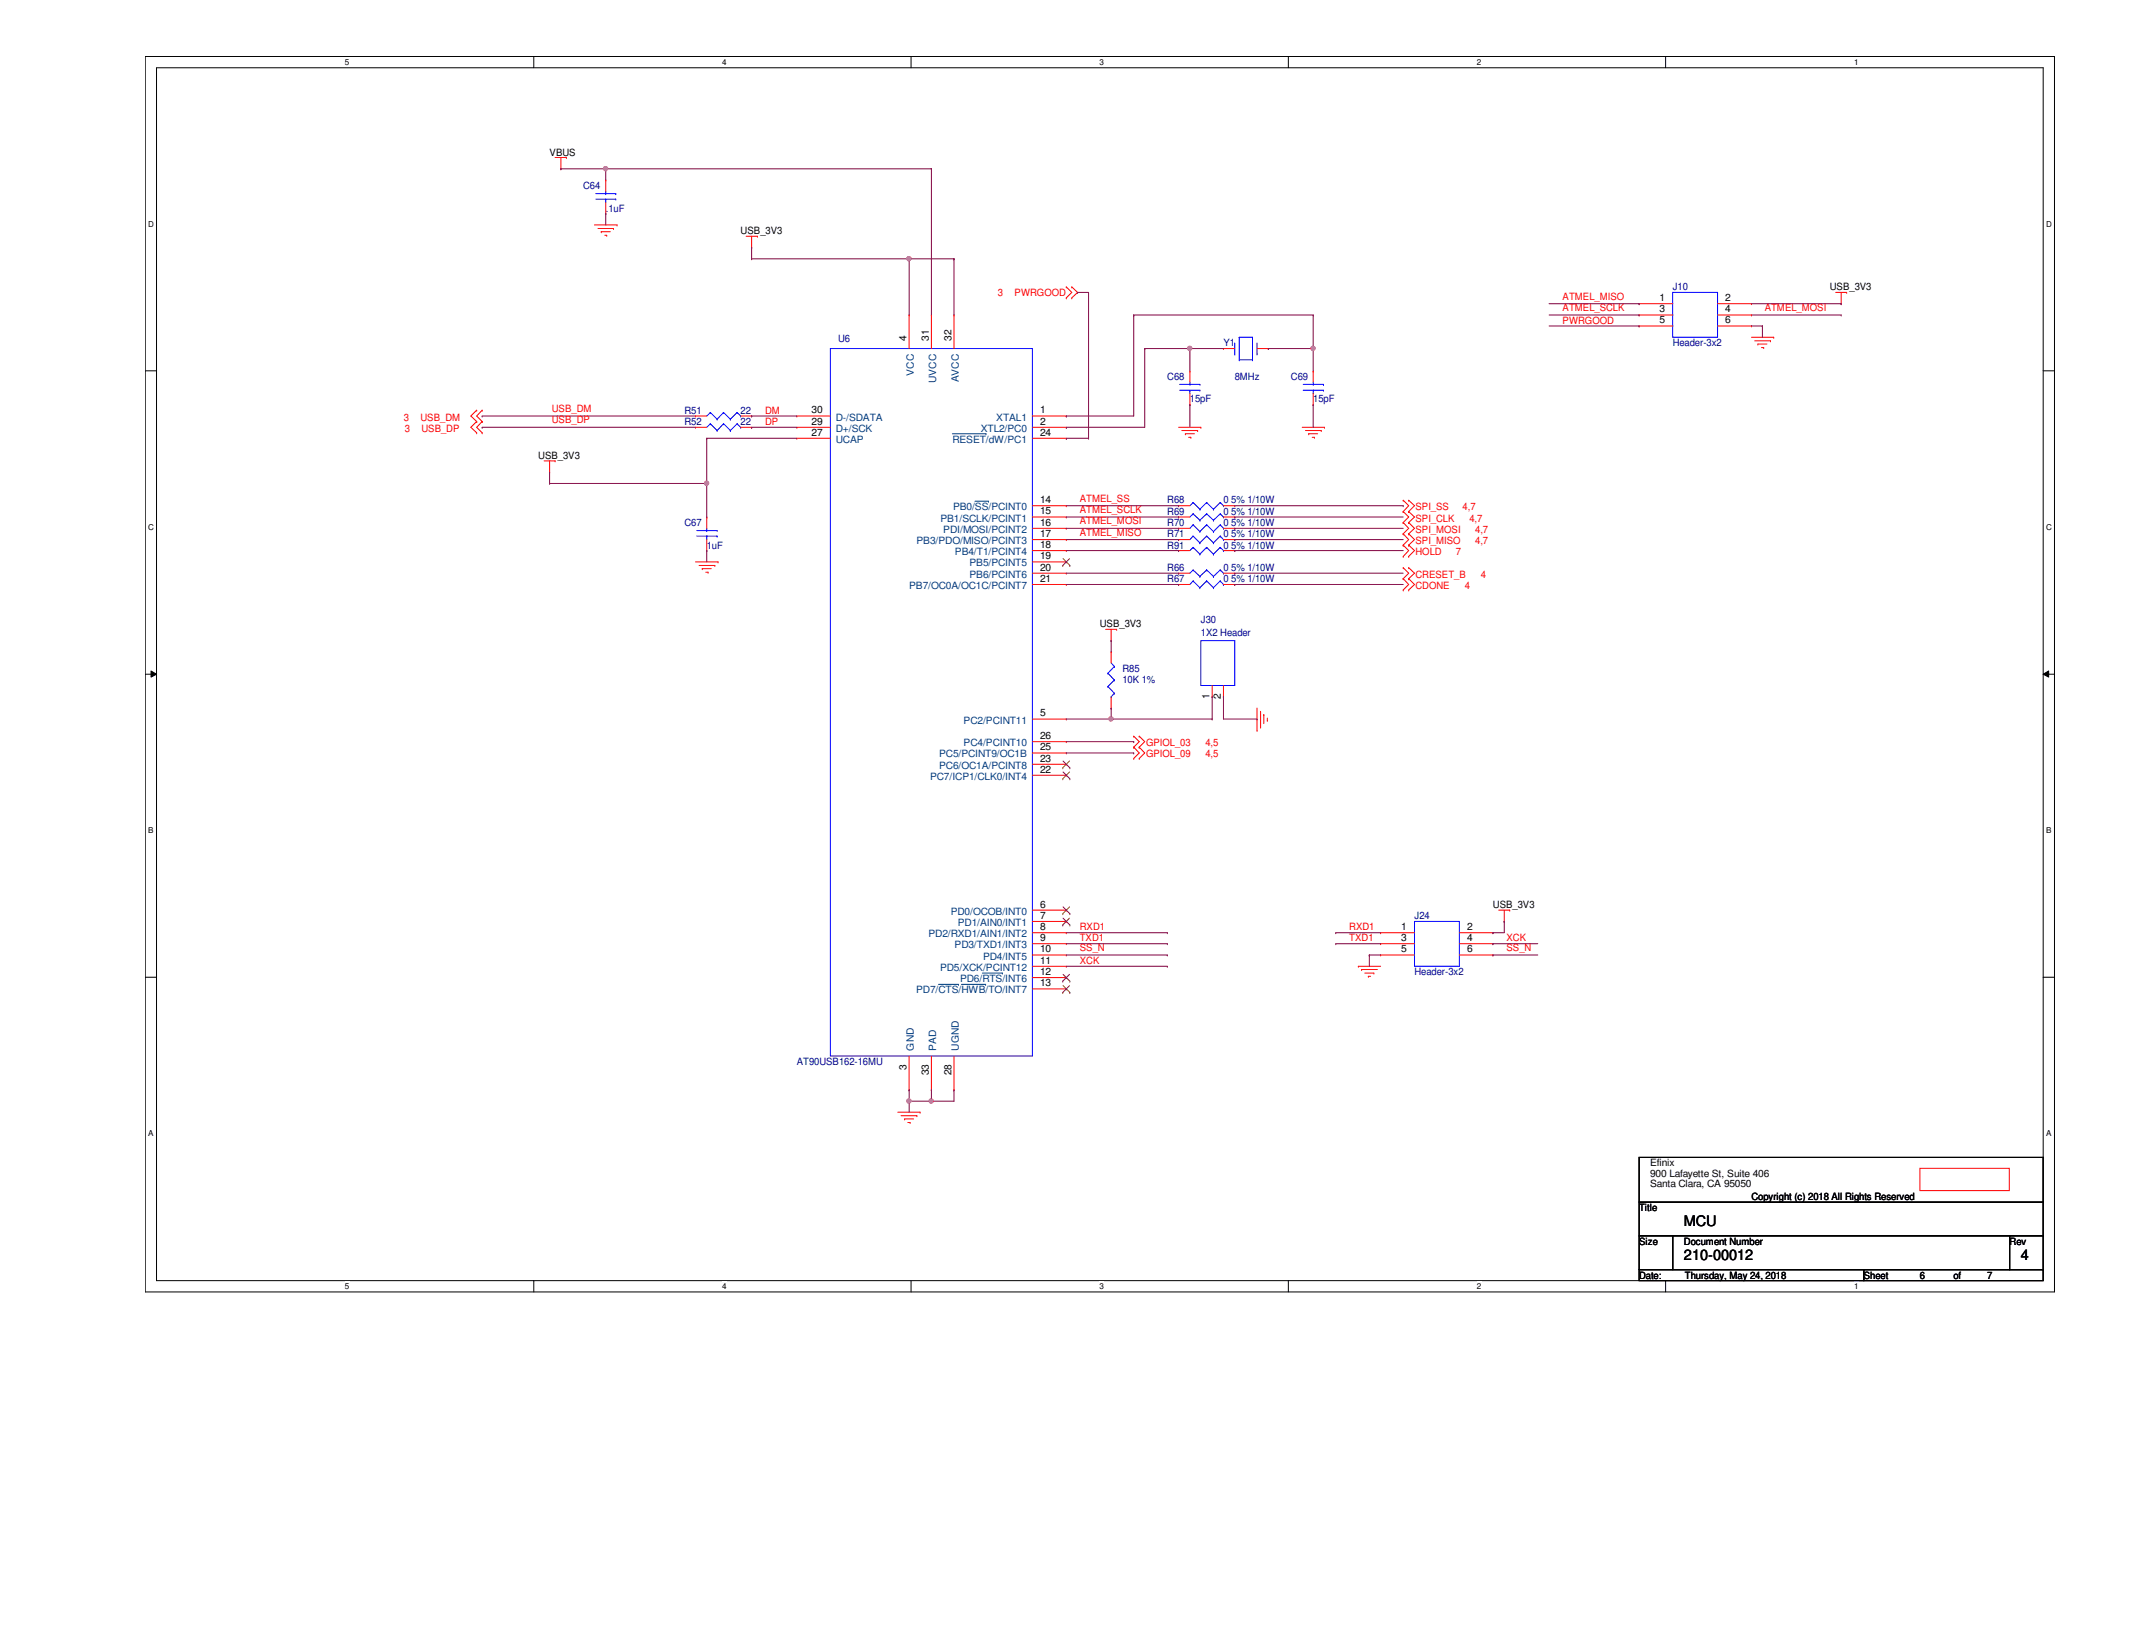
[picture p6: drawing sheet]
<svg xmlns="http://www.w3.org/2000/svg" width="279mm" height="216mm" viewBox="0 0 279 216" stroke-linecap="round" stroke-linejoin="round" font-family="sans-serif">
<path d="M19.1 7.4h250.4v162.1h-250.4zM20.5 8.9h247.5v159.1h-247.5z" fill="none" stroke="#000" stroke-width=".13"/>
<g fill="#fff">
<path d="M45.3 7.6h.5v1.2h-.5z"/>
<path d="M45.3 168.1h.5v1.2h-.5z"/>
</g>
<path d="M70 7.4v1.5M70 168v1.5" fill="none" stroke="#000" stroke-width=".13"/>
<g fill="#fff">
<path d="M94.7 7.6h.6v1.2h-.6z"/>
<path d="M94.7 168.1h.6v1.2h-.6z"/>
</g>
<path d="M119.5 7.4v1.5M119.5 168v1.5" fill="none" stroke="#000" stroke-width=".13"/>
<g fill="#fff">
<path d="M144.2 7.6h.6v1.2h-.6z"/>
<path d="M144.2 168.1h.6v1.2h-.6z"/>
</g>
<path d="M169 7.4v1.5M169 168v1.5" fill="none" stroke="#000" stroke-width=".13"/>
<g fill="#fff">
<path d="M193.7 7.6h.6v1.2h-.6z"/>
<path d="M193.7 168.1h.6v1.2h-.6z"/>
</g>
<path d="M218.5 7.4v1.5M218.5 168v1.5" fill="none" stroke="#000" stroke-width=".13"/>
<g fill="#fff">
<path d="M243.2 7.6h.6v1.2h-.6z"/>
<path d="M243.2 168.1h.6v1.2h-.6z"/>
<path d="M19.4 28.7h.8v1.2h-.8z"/>
<path d="M268.4 28.7h.8v1.2h-.8z"/>
<path d="M19.4 68.5h.8v1.2h-.8z"/>
<path d="M268.4 68.5h.8v1.2h-.8z"/>
</g>
<path d="M19.1 48.6h1.4M268 48.6h1.5" fill="none" stroke="#000" stroke-width=".13"/>
<g fill="#fff">
<path d="M19.4 108.3h.8v1.2h-.8z"/>
<path d="M268.4 108.3h.7v1.2h-.7z"/>
</g>
<path d="M19.1 88.4h1.4M19.8 88l.7 .4-.7 .4zM268 88.4l.7-.4v.8zM268 88.4h1.5" fill="none" stroke="#000" stroke-width=".13"/>
<path d="M19.8 88l.7 .4-.7 .4zM268 88.4l.7-.4v.8z" fill="#000"/>
<g fill="#fff">
<path d="M19.4 148h.8v1.2h-.8z"/>
<path d="M268.4 148h.7v1.2h-.7z"/>
</g>
<path d="M19.1 128.2h1.4M268 128.2h1.5" fill="none" stroke="#000" stroke-width=".13"/>
<path d="M251.8 153.2h11.8v3h-11.8z" fill-rule="evenodd" fill="#fff"/>
<g fill="none" stroke="#f00" stroke-width=".13">
<path d="M72.8 20.7h1.5M73.6 22.1h.1M73.6 20.7v1.4M74.3 20.7h.1M78 29.5h2.9M78.4 30h2.1M78.9 30.4h.1M78.9 30.4h1.2M79.3 30.9h.3M79.5 23.6h.1M79.5 28h.1M79.5 23.6v1.5"/>
<path d="M79.5 26.6v1.4M79.6 30.9h.1M80.5 30h.1M80.9 29.5h.1M97.9 31h1.5M98.6 32.5h.1M98.6 31v1.5M99.4 31h.1M139.9 39.1h.1M139.9 37.6h.1M139.9 37.6l.7 .8-.7 .7M140.6 37.6h.1"/>
<path d="M140.6 39.1h.1M140.6 37.6l.8 .8-.8 .7M215 39.8h.1M215 39.8h4.4M225.3 39.8h4.4M229.7 39.8h.1M240.8 38.4h1.4M241.5 39.8h.1M241.5 38.4v1.4M242.2 38.4h.1M62.5 53.8h.1M62.5 55.3h.1"/>
<path d="M62.5 56.8h.1M62.5 53.8l-.7 .8 .7 .7M62.5 55.3l-.7 .7 .7 .8M63.2 53.8h.1M63.2 55.3h.1M63.2 56.8h.1M63.2 53.8l-.7 .8 .7 .7M63.2 55.3l-.7 .7 .7 .8M91.2 54.6h.1M91.2 56h.1M91.2 56h1.5M91.2 54.6h1.5"/>
<path d="M97.2 56h1.4M97.2 54.6h1.4M98.6 54.6h.1M98.6 56h.1M104.5 57.5h.1M104.5 56h.1M104.5 54.6h.1M104.5 56h4.4M104.5 54.6h4.4M104.5 57.5h4.4M119.3 41.3h.1M119.3 41.3v4.4"/>
<path d="M122.2 41.3h.1M122.2 41.3v4.4M125.1 41.3h.1M125.1 41.3v4.4M135.4 56h4.5M135.4 54.6h4.5M135.4 57.5h4.5M139.9 54.6h.1M139.9 56h.1M139.9 57.5h.1M154.6 56h2.9M155 56.5h2.1"/>
<path d="M155.5 56.9h.1M155.5 56.9h1.2M155.9 57.4h.3M156.1 48.7h.1M156.1 53.1h.1M156.1 48.7v1.4M156.1 51.6v1.5M156.2 57.4h.1M157.1 56.5h.1M157.5 56h.1M160.5 45.7h.1M160.5 45.7h1.5"/>
<path d="M164.9 45.7h1.5M166.4 45.7h.1M170.8 56h2.9M171.2 56.5h2.1M171.7 56.9h.1M171.7 56.9h1.1M172.1 57.4h.3M172.3 48.7h.1M172.3 53.1h.1M172.3 48.7v1.4M172.3 51.6v1.5M172.4 57.4h.1"/>
<path d="M173.3 56.5h.1M173.7 56h.1M215 41.3h.1M215 42.8h.1M215 41.3h4.4M215 42.8h4.4M225.3 41.3h4.4M225.3 42.8h4.4M229.7 41.3h.1M229.7 42.8h.1M229.7 44.2h3M230.2 44.7h2"/>
<path d="M230.6 45.1h.1M230.6 45.1h1.2M231.1 45.6h.3M231.4 45.6h.1M232.2 44.7h.1M232.7 44.2h.1M71.4 60.5h1.4M72.1 61.9h.1M72.1 60.5v1.4M72.8 60.5h.1M91.2 73.7h3M91.7 74.2h2.1"/>
<path d="M92.1 74.6h.1M92.1 74.6h1.2M92.6 75.1h.3M92.7 67.8h.1M92.7 72.2h.1M92.7 67.8v1.5M92.7 70.8v1.4M92.9 75.1h.1M93.8 74.2h.1M94.2 73.7h.1M135.4 73.7h4.5M135.4 76.7h4.5"/>
<path d="M135.4 72.2h4.5M135.4 66.3h4.5M135.4 67.8h4.5M135.4 69.3h4.5M135.4 70.8h4.5M135.4 75.2h4.5M139.9 66.3h.1M139.9 67.8h.1M139.9 69.3h.1M139.9 70.8h.1M139.9 72.2h.1M139.9 73.7h.1"/>
<path d="M139.9 75.2h.1M139.9 76.7h.1M154.6 76.7h.1M154.6 72.2h.1M154.6 66.3h.1M154.6 67.8h.1M154.6 69.3h.1M154.6 75.2h.1M154.6 70.8h.1M154.6 76.7h1.5M154.6 72.2h1.5M154.6 66.3h1.5"/>
<path d="M154.6 67.8h1.5M154.6 69.3h1.5M154.6 70.8h1.5M154.6 75.2h1.5M160.5 76.7h1.5M160.5 72.2h1.5M160.5 66.3h1.5M160.5 67.8h1.5M160.5 69.3h1.5M160.5 70.8h1.5M160.5 75.2h1.5M162 76.7h.1"/>
<path d="M162 72.2h.1M162 66.3h.1M162 67.8h.1M162 69.3h.1M162 75.2h.1M162 70.8h.1M184.1 65.6h.1M184.1 67.1h.1M184.1 68.5h.1M184.1 70h.1M184.1 71.5h.1M184.1 75.9h.1"/>
<path d="M184.1 77.4h.1M184.1 74.5h.1M184.1 73h.1M184.1 65.6l.7 .7-.7 .8M184.1 67.1l.7 .7-.7 .7M184.1 68.5l.7 .8-.7 .7M184.1 70l.7 .8-.7 .7M184.1 75.9l.7 .8-.7 .7M184.1 74.5l.7 .7-.7 .7M184.1 71.5l.7 .7-.7 .8M184.8 65.6h.1M184.8 67.1h.1"/>
<path d="M184.8 68.5h.1M184.8 70h.1M184.8 71.5h.1M184.8 75.9h.1M184.8 77.4h.1M184.8 74.5h.1M184.8 73h.1M184.8 65.6l.7 .7-.7 .8M184.8 67.1l.7 .7-.7 .7M184.8 68.5l.7 .8-.7 .7M184.8 70l.7 .8-.7 .7M184.8 75.9l.7 .8-.7 .7"/>
<path d="M184.8 74.5l.7 .7-.7 .7M184.8 71.5l.7 .7-.7 .8M135.4 94.3h4.5M135.4 98.8h4.5M135.4 97.3h4.5M139.9 94.3h.1M139.9 98.8h.1M139.9 97.3h.1M145 82.5h1.5M145.8 84h.1M145.8 85.5h.1M145.8 92.9h.1"/>
<path d="M145.8 82.5v1.5M145.8 85.5v1.5M145.8 91.4v1.5M146.5 82.5h.1M148.7 96.6h.1M148.7 98h.1M148.7 99.5h.1M148.7 96.6l.7 .7-.7 .7M148.7 98l.7 .8-.7 .7M149.4 96.6h.1M149.4 98h.1M149.4 99.5h.1"/>
<path d="M149.4 96.6l.8 .7-.8 .7M149.4 98l.8 .8-.8 .7M159 91.4h.1M159 89.9v1.5M160.5 91.4h.1M160.5 89.9v1.5M164.9 95.8h.1M164.9 92.9v2.9M165.4 95.4h.1M165.4 93.3v2.1M165.8 93.7h.1M165.8 93.7v1.2"/>
<path d="M166.2 94.5h.1M166.2 94.2v.3M135.4 119.4h4.5M135.4 101.7h4.5M135.4 100.2h4.5M139.9 119.4h.1M139.9 101.7h.1M139.9 100.2h.1M196.6 119.4h1.4M197.3 119.4v1.5M198 119.4h.1M119.3 138.5v4.5"/>
<path d="M122.2 138.5v4.5M125.1 138.5v4.5M135.4 126.7h4.5M135.4 120.9h4.5M135.4 122.3h4.5M135.4 123.8h4.5M135.4 125.3h4.5M135.4 128.2h4.5M135.4 129.7h4.5M139.9 120.9h.1M139.9 122.3h.1M139.9 123.8h.1"/>
<path d="M139.9 125.3h.1M139.9 126.7h.1M139.9 128.2h.1M139.9 129.7h.1M178.2 126.7h.1M178.2 126.7h2.9M178.6 127.2h.1M178.6 127.2h2.1M179 127.6h1.2M179.5 128.1h.1M179.5 128.1h.3M180.2 127.6h.1"/>
<path d="M181.1 122.3h.1M181.1 123.8h.1M181.1 125.3h.1M181.1 122.3h4.4M181.1 123.8h4.4M181.1 125.3h4.4M191.4 122.3h4.4M191.4 123.8h4.4M191.4 125.3h4.4M195.8 122.3h.1M195.8 123.8h.1M195.8 125.3h.1"/>
<path d="M197.3 120.9h.1M117.8 145.9h2.9M118.2 146.3h2.1M118.7 146.8h.1M118.7 146.8h1.1M119.1 147.2h.3M119.3 143h.1M119.4 147.2h.1M120.3 146.3h.1M120.7 145.9h.1M122.2 143h.1M125.1 143h.1"/>
<path d="M251.8 153.2h11.8v3h-11.8z"/>
</g>
<path d="M215 151.8h53v5.9h-53zM215 157.7h53v4.4h-53zM215 162.1h4.4v4.4h-4.4zM215 166.5h29.5v1.5h-29.5zM219.4 162.1h44.2v4.4h-44.2zM244.5 166.5h23.5v1.5h-23.5zM263.6 162.1h4.4v4.4h-4.4z" fill="none" stroke="#000" stroke-width=".13"/>
<g fill="none" stroke="#00f" stroke-width=".13">
<path d="M78.1 26.1h2.7M78.1 25.4h2.7M79.5 25.4h.1M79.5 26.1h.1M79.5 25.1v.3M79.5 26.1v.5M80.8 26.1h.1M80.8 25.4h.1M219.4 38.4h5.9v5.8h-5.9zM93.2 54.1h.1M93.2 55.6h.1M93.2 54.1l-.5 .5"/>
<path d="M93.2 54.1l.9 .9M93.2 55.6l-.5 .4M93.2 55.6l.9 .9M94.1 55h.1M94.1 56.5h.1M94.9 54.1h.1M94.9 55.6h.1M94.9 54.1l-.8 .9M94.9 54.1l.9 .9M94.9 55.6l-.8 .9M94.9 55.6l.9 .9M95.8 55h.1"/>
<path d="M95.8 56.5h.1M96.7 54.1h.1M96.7 55.6h.1M96.7 54.1l-.9 .9M96.7 54.1l.5 .5M96.7 55.6l-.9 .9M96.7 55.6l.5 .4M97.2 54.6h.1M97.2 56h.1M108.9 45.7h26.5v92.8h-26.5zM154.7 51.2h2.7M154.7 50.4h2.7"/>
<path d="M156.1 50.4h.1M156.1 51.2h.1M156.1 50.1v.3M156.1 51.2v.4M157.4 51.2h.1M157.4 50.4h.1M162 46.4h.1M162 45v1.4M162.6 47.2h.1M162.6 44.2h.1M162.6 44.2v3M162.6 47.2h1.7"/>
<path d="M162.6 44.2h1.7M164.3 47.2h.1M164.3 44.2h.1M164.3 44.2v3M164.9 46.4h.1M164.9 45v1.4M170.9 51.2h2.7M170.9 50.4h2.7M172.3 50.4h.1M172.3 51.2h.1M172.3 50.1v.3M172.3 51.2v.4"/>
<path d="M173.6 51.2h.1M173.6 50.4h.1M91.4 70.3h2.7M91.4 69.6h2.7M92.7 69.6h.1M92.7 70.3h.1M92.7 69.3v.3M92.7 70.3v.5M94.1 70.3h.1M94.1 69.6h.1M156.5 76.2h.1M156.5 71.8h.1"/>
<path d="M156.5 65.9h.1M156.5 67.4h.1M156.5 68.8h.1M156.5 74.8h.1M156.5 70.3h.1M156.5 76.2l-.4 .5M156.5 76.2l.9 .9M156.5 71.8l-.4 .4M156.5 71.8l.9 .9M156.5 65.9l-.4 .4M156.5 65.9l.9 .9M156.5 67.4l-.4 .4"/>
<path d="M156.5 67.4l.9 .8M156.5 68.8l-.4 .5M156.5 68.8l.9 .9M156.5 74.8l-.4 .4M156.5 74.8l.9 .8M156.5 70.3l-.4 .5M156.5 70.3l.9 .9M157.4 77.1h.1M157.4 72.7h.1M157.4 66.8h.1M157.4 68.2h.1M157.4 69.7h.1"/>
<path d="M157.4 75.6h.1M157.4 71.2h.1M158.3 76.2h.1M158.3 71.8h.1M158.3 65.9h.1M158.3 67.4h.1M158.3 68.8h.1M158.3 74.8h.1M158.3 70.3h.1M158.3 76.2l-.9 .9M158.3 76.2l.9 .9M158.3 71.8l-.9 .9"/>
<path d="M158.3 71.8l.9 .9M158.3 65.9l-.9 .9M158.3 65.9l.9 .9M158.3 67.4l-.9 .8M158.3 67.4l.9 .8M158.3 68.8l-.9 .9M158.3 68.8l.9 .9M158.3 74.8l-.9 .8M158.3 74.8l.9 .8M158.3 70.3l-.9 .9M158.3 70.3l.9 .9M159.2 77.1h.1"/>
<path d="M159.2 72.7h.1M159.2 66.8h.1M159.2 68.2h.1M159.2 69.7h.1M159.2 75.6h.1M159.2 71.2h.1M160.1 76.2h.1M160.1 71.8h.1M160.1 65.9h.1M160.1 67.4h.1M160.1 68.8h.1M160.1 74.8h.1"/>
<path d="M160.1 70.3h.1M160.1 76.2l-.9 .9M160.1 76.2l.4 .5M160.1 71.8l-.9 .9M160.1 71.8l.4 .4M160.1 65.9l-.9 .9M160.1 65.9l.4 .4M160.1 67.4l-.9 .8M160.1 67.4l.4 .4M160.1 68.8l-.9 .9M160.1 68.8l.4 .5M160.1 74.8l-.9 .8"/>
<path d="M160.1 74.8l.4 .4M160.1 70.3l-.9 .9M160.1 70.3l.4 .5M160.5 76.7h.1M160.5 72.2h.1M160.5 66.3h.1M160.5 67.8h.1M160.5 69.3h.1M160.5 75.2h.1M160.5 70.8h.1M145.3 88.3h.1M145.3 90h.1"/>
<path d="M145.3 88.3l.9 .9M145.3 90l.9 .9M145.8 91.4h.1M145.8 87l.4 .4M146.2 87.4h.1M146.2 89.2h.1M146.2 90.9h.1M146.2 87.4l-.9 .9M146.2 89.2l-.9 .8M146.2 90.9l-.4 .5M157.5 84h4.5v5.9h-4.5zM185.5 120.9h5.9v5.8h-5.9z"/>
</g>
<g fill="none" stroke="#804000" stroke-width=".13">
<path d="M139.4 74.2h.1M139.4 73.3l.9 .9M140.3 73.3l-.9 .9M140.3 74.2h.1M139.4 99.8l.9 .9M140.3 99.8l-.9 .9M139.4 119.8h.1M139.4 102.1h.1M139.4 100.7h.1M139.4 119l.9 .8M139.4 101.3l.9 .8M140.3 119l-.9 .8"/>
<path d="M140.3 101.3l-.9 .8M140.3 119.8h.1M140.3 102.1h.1M140.3 100.7h.1M139.4 121.3h.1M139.4 128.7h.1M139.4 130.2h.1M139.4 120.4l.9 .9M139.4 127.8l.9 .9M139.4 129.3l.9 .9M140.3 120.4l-.9 .9M140.3 127.8l-.9 .9"/>
<path d="M140.3 129.3l-.9 .9M140.3 121.3h.1M140.3 128.7h.1M140.3 130.2h.1"/>
</g>
<path d="M124.9 56.9h4.4M129.3 56.9h.1M127.9 65.7h1.8M129.7 65.7h.1M123.1 129.1h2.6M125.7 129.1h.1M126.1 129.1h3.2M128.9 127.6h2.6M129.3 129.1h.1M131.5 127.6h.1" fill="none" stroke="#004080" stroke-width=".13"/>
<path d="M119.3 143h.1M119.3 144.4h.1M119.3 143v1.4M119.3 144.4h2.9" fill="none" stroke="#800040" stroke-width=".13"/>
<circle cx="122.1" cy="144.4" r=".29" fill="#f0f"/>
<circle cx="122.1" cy="144.4" r=".29" fill="none" stroke="#f0f" stroke-width=".13"/>
<circle cx="119.2" cy="144.4" r=".29" fill="#f0f"/>
<circle cx="119.2" cy="144.4" r=".29" fill="none" stroke="#f0f" stroke-width=".13"/>
<g fill="none" stroke="#800040" stroke-width=".13">
<path d="M139.9 56h.1M150.2 45.7h.1M150.2 45.7h10.3M150.2 45.7v10.3h-10.3M156.1 45.7h.1M156.1 53.1h.1M156.1 45.7v3M156.1 53.1v2.9M166.4 45.7h.1M166.4 45.7h5.9M172.3 45.7h.1M172.3 53.1h.1"/>
<path d="M172.3 45.7v3M172.3 53.1v2.9M119.3 144.4h.1M119.3 144.4v1.5M122.2 143h.1M122.2 143v1.4"/>
</g>
<circle cx="156.1" cy="45.7" r=".29" fill="#f0f"/>
<circle cx="156.1" cy="45.7" r=".29" fill="none" stroke="#f0f" stroke-width=".13"/>
<path d="M172.3 41.3h.1M172.3 41.3v4.4" fill="none" stroke="#800040" stroke-width=".13"/>
<circle cx="172.2" cy="45.7" r=".29" fill="#f0f"/>
<circle cx="172.2" cy="45.7" r=".29" fill="none" stroke="#f0f" stroke-width=".13"/>
<g fill="none" stroke="#800040" stroke-width=".13">
<path d="M98.6 34h.1M98.6 34h20.7M63.2 54.6h.1M63.2 56h.1M63.2 54.6h28M63.2 56h28M92.7 57.5h.1M92.7 57.5h11.8M92.7 57.5v5.9M98.6 54.6h.1M98.6 56h.1M98.6 54.6h5.9"/>
<path d="M98.6 56h5.9M139.9 54.6h.1M148.7 41.3h.1M148.7 41.3h23.6M148.7 41.3v13.3h-8.8M92.7 63.4h.1M92.7 72.2h.1M92.7 72.2v1.5M122.2 144.4h.1M125.1 143h.1M125.1 143v1.4h-2.9"/>
</g>
<circle cx="119.2" cy="33.9" r=".29" fill="#f0f"/>
<circle cx="119.2" cy="33.9" r=".29" fill="none" stroke="#f0f" stroke-width=".13"/>
<g fill="none" stroke="#800040" stroke-width=".13">
<path d="M98.6 32.5h.1M98.6 32.5v1.5M119.3 34h.1M119.3 34v7.3M119.3 34h5.8M125.1 34h.1M125.1 34v7.3M141.4 38.4h.1M141.4 38.4h1.4v19.1M203.2 39.8h11.8M215 39.8h.1M229.7 39.8h11.8"/>
<path d="M241.5 39.8h.1M139.9 57.5h.1M139.9 57.5h2.9M142.8 57.5h.1M203.2 41.3h11.8M203.2 42.8h11.8M215 41.3h.1M215 42.8h.1M229.7 41.3h11.8M229.7 42.8h1.5M231.2 42.8h.1M231.2 42.8v1.4"/>
<path d="M241.5 41.3h.1M72.1 63.4h.1M72.1 61.9v1.5M72.1 63.4h20.6M92.7 63.4h.1M139.9 75.2h14.7M139.9 76.7h14.7M139.9 66.3h14.7M139.9 67.8h14.7M139.9 69.3h14.7M139.9 70.8h14.7M139.9 72.2h14.7"/>
<path d="M154.6 75.2h.1M154.6 76.7h.1M154.6 66.3h.1M154.6 67.8h.1M154.6 69.3h.1M154.6 70.8h.1M154.6 72.2h.1M162 75.2h.1M162 76.7h.1M162 67.8h.1M162 69.3h.1M162 70.8h.1"/>
<path d="M162 72.2h.1M162 75.2h22.1M162 76.7h22.1M162 66.3h22.1M162 67.8h22.1M162 69.3h22.1M162 70.8h22.1M162 72.2h22.1M184.1 66.3h.1M139.9 125.3h13.2M139.9 123.8h13.2M139.9 122.3h13.2"/>
<path d="M139.9 126.7h13.2M153.1 122.3h.1M153.1 123.8h.1M153.1 126.7h.1M153.1 125.3h.1M175.2 123.8h.1M175.2 122.3h.1M175.2 123.8h5.9M175.2 122.3h5.9M179.6 125.3h.1M179.6 125.3h1.5M179.6 125.3v1.4"/>
<path d="M195.8 123.8h.1M195.8 122.3h.1M195.8 125.3h.1M195.8 125.3h5.9M195.8 123.8h5.9M197.3 120.9h.1M197.3 120.9v1.4h-1.5"/>
</g>
<circle cx="92.7" cy="63.4" r=".29" fill="#f0f"/>
<circle cx="92.7" cy="63.4" r=".29" fill="none" stroke="#f0f" stroke-width=".13"/>
<path d="M73.6 22.1h.1M73.6 22.1h48.6M79.5 28h.1M79.5 22.1h.1M79.5 22.1v1.5M79.5 28v1.5M122.2 22.1h.1M122.2 22.1v19.2M92.7 67.8h.1M92.7 63.4v4.4" fill="none" stroke="#800040" stroke-width=".13"/>
<circle cx="79.4" cy="22.1" r=".29" fill="#f0f"/>
<circle cx="79.4" cy="22.1" r=".29" fill="none" stroke="#f0f" stroke-width=".13"/>
<path d="M139.9 94.3h5.9M145.8 94.3h.1" fill="none" stroke="#800040" stroke-width=".13"/>
<circle cx="145.7" cy="94.3" r=".29" fill="#f0f"/>
<circle cx="145.7" cy="94.3" r=".29" fill="none" stroke="#f0f" stroke-width=".13"/>
<g fill="none" stroke="#800040" stroke-width=".13">
<path d="M139.9 97.3h8.8M139.9 98.8h8.8M145.8 84h.1M145.8 92.9h.1M145.8 84v1.5M145.8 92.9v1.4h13.2M148.7 97.3h.1M148.7 98.8h.1M159 94.3h.1M159 91.4h.1M159 91.4v2.9M160.5 91.4h.1"/>
<path d="M160.5 91.4v2.9h4.4M164.9 94.3h.1"/>
</g>
<circle cx="122.1" cy="144.4" r=".29" fill="#f0f"/>
<circle cx="122.1" cy="144.4" r=".29" fill="none" stroke="#f0f" stroke-width=".13"/>
<circle cx="119.2" cy="144.4" r=".29" fill="#f0f"/>
<circle cx="119.2" cy="144.4" r=".29" fill="none" stroke="#f0f" stroke-width=".13"/>
<circle cx="156.1" cy="45.7" r=".29" fill="#f0f"/>
<circle cx="156.1" cy="45.7" r=".29" fill="none" stroke="#f0f" stroke-width=".13"/>
<circle cx="172.2" cy="45.7" r=".29" fill="#f0f"/>
<circle cx="172.2" cy="45.7" r=".29" fill="none" stroke="#f0f" stroke-width=".13"/>
<circle cx="119.2" cy="33.9" r=".29" fill="#f0f"/>
<circle cx="119.2" cy="33.9" r=".29" fill="none" stroke="#f0f" stroke-width=".13"/>
<circle cx="92.7" cy="63.4" r=".29" fill="#f0f"/>
<circle cx="92.7" cy="63.4" r=".29" fill="none" stroke="#f0f" stroke-width=".13"/>
<circle cx="79.4" cy="22.1" r=".29" fill="#f0f"/>
<circle cx="79.4" cy="22.1" r=".29" fill="none" stroke="#f0f" stroke-width=".13"/>
<circle cx="145.7" cy="94.3" r=".29" fill="#f0f"/>
<circle cx="145.7" cy="94.3" r=".29" fill="none" stroke="#f0f" stroke-width=".13"/>
<g font-size="1.9">
<text x="220.9" y="160.9">MCU</text>
<text x="220.9" y="165.3">210-00012</text>
<text x="265.1" y="165.3">4</text>
</g>
<g font-size="1.3">
<text x="72.1" y="20.4">VBUS</text>
<text x="97.2" y="30.7">USB_3V3</text>
<text x="217.7" y="39.5">1</text>
<text x="217.7" y="41">3</text>
<text x="226.3" y="39.5">2</text>
<text x="226.3" y="41">4</text>
<text x="240" y="38.1">USB_3V3</text>
<text x="118.9" y="44.7" transform="rotate(-90 118.9 44.7)">4</text>
<text x="121.8" y="44.7" transform="rotate(-90 121.8 44.7)">31</text>
<text x="124.8" y="44.7" transform="rotate(-90 124.8 44.7)">32</text>
<text x="217.7" y="42.4">5</text>
<text x="226.3" y="42.4">6</text>
<text x="106.5" y="57.1">27</text>
<text x="106.5" y="55.7">29</text>
<text x="106.5" y="54.2">30</text>
<text x="136.4" y="54.2">1</text>
<text x="136.4" y="55.7">2</text>
<text x="136.4" y="57.1">24</text>
<text x="70.6" y="60.2">USB_3V3</text>
<text x="136.4" y="66">14</text>
<text x="136.4" y="67.5">15</text>
<text x="136.4" y="69">16</text>
<text x="136.4" y="70.4">17</text>
<text x="136.4" y="71.9">18</text>
<text x="136.4" y="73.4">19</text>
<text x="136.4" y="74.8">20</text>
<text x="136.4" y="76.3">21</text>
<text x="144.3" y="82.3">USB_3V3</text>
<text x="136.4" y="94">5</text>
<text x="158.7" y="91.7" transform="rotate(-90 158.7 91.7)">1</text>
<text x="160.1" y="91.7" transform="rotate(-90 160.1 91.7)">2</text>
<text x="136.4" y="101.3">22</text>
<text x="136.4" y="99.9">23</text>
<text x="136.4" y="98.4">25</text>
<text x="136.4" y="96.9">26</text>
<text x="136.4" y="119">6</text>
<text x="195.8" y="119.1">USB_3V3</text>
<text x="136.4" y="120.5">7</text>
<text x="136.4" y="122">8</text>
<text x="136.4" y="123.4">9</text>
<text x="136.4" y="124.9">10</text>
<text x="183.8" y="122">1</text>
<text x="183.8" y="123.4">3</text>
<text x="183.8" y="124.9">5</text>
<text x="192.4" y="122">2</text>
<text x="192.4" y="123.4">4</text>
<text x="192.4" y="124.9">6</text>
<text x="136.4" y="126.4">11</text>
<text x="136.4" y="127.9">12</text>
<text x="136.4" y="129.4">13</text>
<text x="118.9" y="140.3" transform="rotate(-90 118.9 140.3)">3</text>
<text x="121.8" y="141.1" transform="rotate(-90 121.8 141.1)">33</text>
<text x="124.8" y="141.1" transform="rotate(-90 124.8 141.1)">28</text>
<text x="216.5" y="153">Efinix</text>
<text x="216.5" y="154.3">900 Lafayette St, Suite 406</text>
<text x="216.5" y="155.7">Santa Clara, CA 95050</text>
<text x="215" y="158.9">Title</text>
<text x="229.7" y="157.4">Copyright (c) 2018 All Rights Reserved</text>
<text x="215" y="163.3">Size</text>
<text x="215" y="167.7">Date:</text>
<text x="220.9" y="163.3">Document Number</text>
<text x="221" y="167.7">Thursday, May 24, 2018</text>
<text x="244.5" y="167.7">Sheet</text>
<text x="251.8" y="167.7">6</text>
<text x="256.2" y="167.7">of</text>
<text x="260.6" y="167.7">7</text>
<text x="263.6" y="163.3">Rev</text>
</g>
<g font-size="1.3" fill="#000080">
<text x="76.5" y="24.8">C64</text>
<text x="79.5" y="27.8">.1uF</text>
<text x="219.4" y="38.1">J10</text>
<text x="109.9" y="44.8">U6</text>
<text x="160.5" y="45.4">Y1</text>
<text x="219.4" y="45.4">Header-3x2</text>
<text x="153.1" y="49.9">C68</text>
<text x="156.1" y="52.8">15pF</text>
<text x="162" y="49.9">8MHz</text>
<text x="169.3" y="49.9">C69</text>
<text x="172.3" y="52.8">15pF</text>
<text x="89.8" y="54.3">R51</text>
<text x="89.8" y="55.8">R52</text>
<text x="97.2" y="54.3">22</text>
<text x="97.2" y="55.8">22</text>
<text x="89.8" y="69">C67</text>
<text x="92.7" y="72">1uF</text>
<text x="153.1" y="72">R91</text>
<text x="153.1" y="66">R68</text>
<text x="153.1" y="67.5">R69</text>
<text x="153.1" y="69">R70</text>
<text x="153.1" y="70.5">R71</text>
<text x="160.5" y="72">0 5% 1/10W</text>
<text x="160.5" y="66">0 5% 1/10W</text>
<text x="160.5" y="67.5">0 5% 1/10W</text>
<text x="160.5" y="69">0 5% 1/10W</text>
<text x="160.5" y="70.5">0 5% 1/10W</text>
<text x="153.1" y="76.4">R67</text>
<text x="153.1" y="74.9">R66</text>
<text x="160.5" y="76.4">0 5% 1/10W</text>
<text x="160.5" y="74.9">0 5% 1/10W</text>
<text x="157.5" y="81.7">J30</text>
<text x="157.5" y="83.4">1X2 Header</text>
<text x="147.2" y="88.1">R85</text>
<text x="147.2" y="89.6">10K 1%</text>
<text x="185.5" y="120.6">J24</text>
<text x="185.5" y="127.9">Header-3x2</text>
<text x="104.5" y="139.7">AT90USB162-16MU</text>
</g>
<g font-size="1.3" fill="#f00">
<text x="130.9" y="38.8">3</text>
<text x="133.1" y="38.8">PWRGOOD</text>
<text x="205" y="40.8">ATMEL_SCLK</text>
<text x="205" y="39.3">ATMEL_MISO</text>
<text x="231.5" y="40.8">ATMEL_MOSI</text>
<text x="205" y="42.5">PWRGOOD</text>
<text x="53" y="55.2">3</text>
<text x="53.1" y="56.6">3</text>
<text x="55.2" y="55.2">USB_DM</text>
<text x="55.3" y="56.6">USB_DP</text>
<text x="72.4" y="54.1">USB_DM</text>
<text x="72.4" y="55.5">USB_DP</text>
<text x="100.4" y="54.3">DM</text>
<text x="100.4" y="55.8">DP</text>
<text x="141.6" y="65.8">ATMEL_SS</text>
<text x="141.6" y="67.3">ATMEL_SCLK</text>
<text x="141.6" y="68.8">ATMEL_MOSI</text>
<text x="141.6" y="70.3">ATMEL_MISO</text>
<text x="185.7" y="66.9">SPI_SS</text>
<text x="185.7" y="68.4">SPI_CLK</text>
<text x="185.7" y="69.9">SPI_MOSI</text>
<text x="185.7" y="71.4">SPI_MISO</text>
<text x="191.9" y="66.9">4,7</text>
<text x="192.7" y="68.4">4,7</text>
<text x="193.5" y="69.9">4,7</text>
<text x="193.5" y="71.4">4,7</text>
<text x="185.7" y="77.3">CDONE</text>
<text x="185.7" y="75.8">CRESET_B</text>
<text x="185.7" y="72.8">HOLD</text>
<text x="191" y="72.8">7</text>
<text x="192.2" y="77.3">4</text>
<text x="194.2" y="75.8">4</text>
<text x="150.3" y="97.9">GPIOL_03</text>
<text x="150.3" y="99.4">GPIOL_09</text>
<text x="158.1" y="97.9">4,5</text>
<text x="158.1" y="99.4">4,5</text>
<text x="141.6" y="122">RXD1</text>
<text x="141.6" y="123.5">TXD1</text>
<text x="141.6" y="124.8">SS_N</text>
<text x="177" y="123.5">TXD1</text>
<text x="177" y="122">RXD1</text>
<text x="197.6" y="123.5">XCK</text>
<text x="197.6" y="124.8">SS_N</text>
<text x="141.6" y="126.4">XCK</text>
</g>
<g font-size="1.3" fill="#004080">
<text x="119.9" y="49.3" transform="rotate(-90 119.9 49.3)">VCC</text>
<text x="122.8" y="50.2" transform="rotate(-90 122.8 50.2)">UVCC</text>
<text x="125.8" y="50.2" transform="rotate(-90 125.8 50.2)">AVCC</text>
<text x="109.6" y="58.1">UCAP</text>
<text x="109.6" y="56.6">D+/SCK</text>
<text x="109.6" y="55.2">D-/SDATA</text>
<text x="124.9" y="58.1">RESET/dW/PC1</text>
<text x="128.7" y="56.6">XTL2/PC0</text>
<text x="130.7" y="55.2">XTAL1</text>
<text x="120.2" y="71.4">PB3/PDO/MISO/PCINT3</text>
<text x="123.4" y="68.4">PB1/SCLK/PCINT1</text>
<text x="123.7" y="69.9">PDI/MOSI/PCINT2</text>
<text x="125" y="66.9">PB0/SS/PCINT0</text>
<text x="119.3" y="77.3">PB7/OC0A/OC1C/PCINT7</text>
<text x="125.3" y="72.8">PB4/T1/PCINT4</text>
<text x="127.2" y="74.3">PB5/PCINT5</text>
<text x="127.2" y="75.8">PB6/PCINT6</text>
<text x="126.4" y="94.9">PC2/PCINT11</text>
<text x="123.2" y="100.8">PC6/OC1A/PCINT8</text>
<text x="123.2" y="99.4">PC5/PCINT9/OC1B</text>
<text x="126.4" y="97.9">PC4/PCINT10</text>
<text x="122" y="102.3">PC7/ICP1/CLK0/INT4</text>
<text x="124.7" y="120">PD0/OCOB/INT0</text>
<text x="121.8" y="122.9">PD2/RXD1/AIN1/INT2</text>
<text x="125.2" y="124.4">PD3/TXD1/INT3</text>
<text x="125.6" y="121.5">PD1/AIN0/INT1</text>
<text x="128.9" y="125.9">PD4/INT5</text>
<text x="120.2" y="130.3">PD7/CTS/HWB/TO/INT7</text>
<text x="123.3" y="127.3">PD5/XCK/PCINT12</text>
<text x="125.9" y="128.8">PD6/RTS/INT6</text>
<text x="119.9" y="137.8" transform="rotate(-90 119.9 137.8)">GND</text>
<text x="122.8" y="137.8" transform="rotate(-90 122.8 137.8)">PAD</text>
<text x="125.8" y="137.8" transform="rotate(-90 125.8 137.8)">UGND</text>
</g>
<g font-size="1.1">
<text x="45.3" y="8.6">5</text>
<text x="94.7" y="8.6">4</text>
<text x="144.2" y="8.6">3</text>
<text x="193.7" y="8.6">2</text>
<text x="243.2" y="8.6">1</text>
<text x="19.4" y="29.7">D</text>
<text x="268.4" y="29.7">D</text>
<text x="19.4" y="69.5">C</text>
<text x="268.4" y="69.5">C</text>
<text x="19.4" y="109.3">B</text>
<text x="268.4" y="109.3">B</text>
<text x="19.4" y="149">A</text>
<text x="268.4" y="149">A</text>
<text x="45.3" y="169.1">5</text>
<text x="94.7" y="169.1">4</text>
<text x="144.2" y="169.1">3</text>
<text x="193.7" y="169.1">2</text>
<text x="243.2" y="169.1">1</text>
</g>
</svg>
